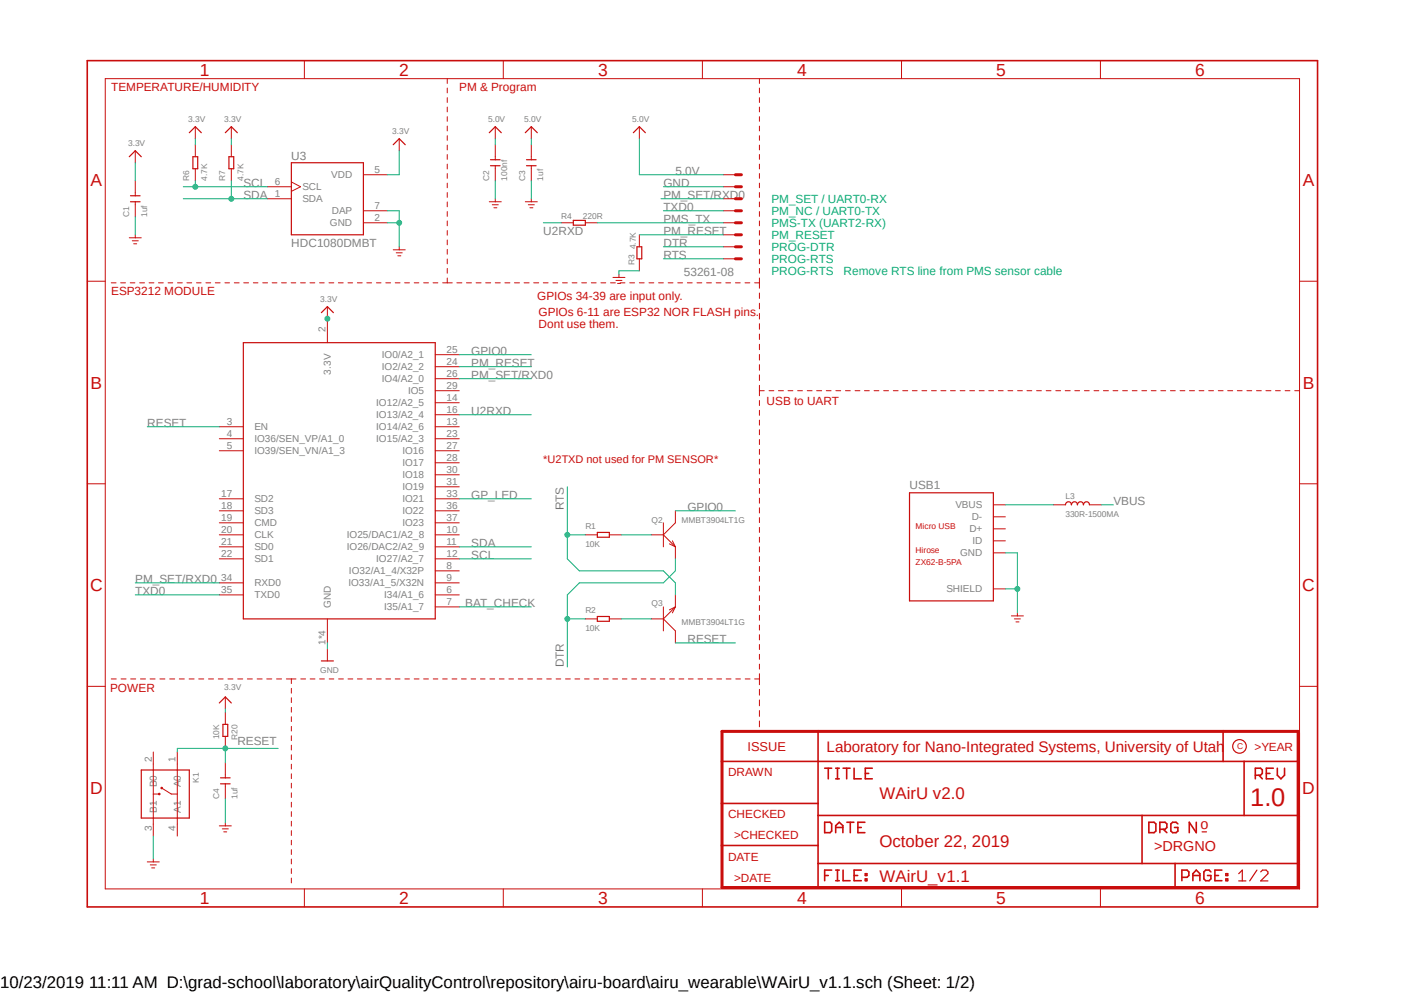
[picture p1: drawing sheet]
<svg xmlns="http://www.w3.org/2000/svg" width="297mm" height="210mm" viewBox="0 0 297 210" stroke-linecap="round" stroke-linejoin="round" font-family="sans-serif">
<path d="M17.9 12.5l261.2 179.9M279.1 12.5l-261.2 179.9" fill="none" stroke="#fff" stroke-width=".21"/>
<g fill="none" stroke="#c90d0c" stroke-width=".21">
<path d="M22.3 16.6h252.6v171.4h-252.6zM64.4 12.8v3.8M94.6 16.6v1.1M94.6 18.6v1M106.5 12.8v3.8M148.6 12.8v3.8M160.7 16.6v1.1M160.7 18.6v1M190.7 12.8v3.8M232.8 12.8v3.8M28.6 31.9v2.5M28.6 38.2v3.2"/>
<path d="M41.3 26.8v2.5M41.3 30.6v2.5M41.3 35.7v2.5M48.9 26.8v2.5M48.9 30.6v2.5M48.9 35.7v2.5M56.6 39.5h5M61.6 38.5l2 1-2 1M76.9 37h5M84.5 29.3v2.6M94.6 20.7v1M94.6 22.6v1.1"/>
<path d="M94.6 24.7v1M94.6 26.7v1M94.6 28.7v1M94.6 30.7v1M94.6 32.7v1M94.6 34.7v1M94.6 36.7v1M94.6 38.7v1M104.8 26.8v2.5M104.8 30.6v3.2M104.8 35.1v3.1M112.4 26.8v2.5"/>
<path d="M112.4 30.6v3.2M112.4 35.1v3.1M135.3 26.8v2.5M153 37h2.6M153 39.5h2.6M160.7 20.7v1M160.7 22.6v1.1M160.7 24.7v1M160.7 26.7v1M160.7 28.7v1M160.7 30.7v1M160.7 32.7v1"/>
<path d="M160.7 34.7v1M160.7 36.7v1M160.7 38.7v1M18.5 59.5h3.8M23.5 59.8h1.1M25.5 59.8h1M27.3 50.3h2.6M27.6 59.8h.9M28 50.9h1.3M28.3 51.6h.6M28.6 42.7v3.1M28.6 49.7v.6"/>
<path d="M29.5 59.8h1.1M31.5 59.8h1.1M33.5 59.8h1M35.6 59.8h.9M37.5 59.8h1.1M39.5 59.8h1.1M41.6 59.8h.9M43.6 59.8h1M45.6 59.8h1M47.6 59.8h1M49.6 59.8h1M51.6 59.8h1"/>
<path d="M53.6 59.8h1M55.6 59.8h1M56.6 42h5M57.6 59.8h1M59.6 59.8h1M61.6 59.8h1M63.6 59.8h1M65.6 59.8h1M67.6 59.8h1M69.6 59.8h1M71.6 59.8h1M73.6 59.8h1"/>
<path d="M75.6 59.8h1M76.9 47.1h5M76.9 44.6h5M77.6 59.8h1M79.6 59.8h1M81.6 59.8h1M83.2 52.8h2.5M83.6 59.8h1M83.8 53.5h1.3M84.2 54.1h.6M84.5 52.2v.6M85.6 59.8h1"/>
<path d="M87.6 59.8h1M89.6 59.8h1M91.6 59.8h1M93.6 59.8h2.1M94.6 40.7v1M94.6 42.7v1M94.6 44.7v1.1M94.6 46.7v1.1M94.6 48.8v.9M94.6 50.8v1M94.6 52.7v1.1M94.6 54.8v1"/>
<path d="M94.6 56.8v1M94.6 58.8v1M96.6 59.8h1.1M98.7 59.8h1M100.7 59.8h1.1M102.7 59.8h1.1M103.5 42.7h2.5M104.1 43.3h1.3M104.5 43.9h.6M104.8 59.8h1M104.8 42v.7M106.8 59.8h1.1"/>
<path d="M108.8 59.8h1.1M110.9 59.8h1M111.1 42.7h2.6M111.8 43.3h1.2M112.1 43.9h.6M112.4 42v.7M112.9 59.8h1.1M114.9 59.8h1.1M117 59.8h1M118.7 47.1h2.6M119 59.8h1M121 59.8h1"/>
<path d="M123.1 59.8h1M123.8 47.1h2.6M125.1 59.8h1M127.1 59.8h1M129.2 59.8h1M131.2 59.8h1M133.2 59.8h1M135.3 59.8h1M137.3 59.8h1M139.3 59.8h1M141.4 59.8h1M143.4 59.8h1"/>
<path d="M145.4 59.8h1M147.4 59.8h1.1M149.5 59.8h1M151.5 59.8h1M153 42h2.6M153 47.1h2.6M153 44.6h2.6M153 54.7h2.6M153 52.2h2.6M153 49.7h2.6M153.5 59.8h1.1M155.6 59.8h1"/>
<path d="M157.6 59.8h1M159.6 59.8h1.1M160.7 40.7v1M160.7 42.7v1M160.7 44.7v1.1M160.7 46.7v1.1M160.7 48.8v.9M160.7 50.8v1M160.7 52.7v1.1M160.7 54.8v1M160.7 56.8v1M160.7 58.8v2.2"/>
<path d="M274.9 59.5h3.8M69.3 64.9v7.6M92.1 75h5.1M92.1 77.6h5.1M160.7 62v1.1M160.7 64.1v1.2M160.7 66.3v1.2M160.7 68.5v1.1M160.7 70.7v1.1M160.7 72.8v1.2M160.7 75v1.2M160.7 77.1v1.2"/>
<path d="M160.7 79.3v1.2M46.4 90.3h5.1M46.4 92.8h5.1M46.4 95.3h5.1M92.1 82.6h5.1M92.1 90.3h5.1M92.1 92.8h5.1M92.1 95.3h5.1M92.1 80.1h5.1M92.1 97.9h5.1M92.1 87.7h5.1M92.1 85.2h5.1"/>
<path d="M160.7 81.5v2.2M160.7 84.7v1.1M160.7 86.8v1M160.7 88.9v1M160.7 90.9v1M160.7 93v1M160.7 95v1.1M160.7 97.1v1.1M160.7 99.1v1.1M160.7 82.6h1M162.7 82.6h1M164.7 82.6h1"/>
<path d="M166.7 82.6h1M168.7 82.6h1.1M170.8 82.6h1M172.8 82.6h1M174.8 82.6h1M176.8 82.6h1M178.9 82.6h1M180.9 82.6h1M182.9 82.6h1M184.9 82.6h1M186.9 82.6h1.1M189 82.6h1"/>
<path d="M191 82.6h1M193 82.6h1M195 82.6h1M197.1 82.6h1M199.1 82.6h1M201.1 82.6h1M203.1 82.6h1M205.1 82.6h1.1M207.1 82.6h1.1M209.2 82.6h1M211.2 82.6h1M213.2 82.6h1"/>
<path d="M215.3 82.6h1M217.3 82.6h1M219.3 82.6h1M221.3 82.6h1M223.4 82.6h1M225.3 82.6h1.1M227.4 82.6h1M229.4 82.6h1M231.4 82.6h1.1M233.4 82.6h1.1M235.5 82.6h1M237.5 82.6h1"/>
<path d="M239.5 82.6h1M241.6 82.6h1M243.5 82.6h1.1M245.6 82.6h1M247.6 82.6h1M249.6 82.6h1.1M251.6 82.6h1.1M253.7 82.6h1M255.7 82.6h1M257.7 82.6h1M259.7 82.6h1.1M261.7 82.6h1.1"/>
<path d="M263.8 82.6h1M265.8 82.6h1M267.8 82.6h1.1M269.8 82.6h1M271.9 82.6h1M273.9 82.6h1M18.5 102.3h3.8M46.4 105.5h5.1M46.4 110.6h5.1M46.4 115.7h5.1M46.4 113.1h5.1M46.4 118.2h5.1"/>
<path d="M46.4 108h5.1M92.1 100.4h5.1M92.1 103h5.1M92.1 105.5h5.1M92.1 110.6h5.1M92.1 115.7h5.1M92.1 113.1h5.1M92.1 118.2h5.1M92.1 108h5.1M123.8 113.1h2.6M128.9 113.1h2.5M137.8 113.1h2.5"/>
<path d="M140.3 110.6v5.1M140.3 113.1l2.6 2.6M141.6 115l1.3 .7M142.2 114.4l.7 1.3M142.9 108v2.6l-2.6 2.5M142.9 115.7v2.5M160.7 101.2v1.1M160.7 103.3v1.1M160.7 105.4v1M160.7 107.4v1.1M160.7 109.5v1M160.7 111.5v1.1"/>
<path d="M160.7 113.6v1.1M160.7 115.7v1.1M160.7 117.7v1.1M160.7 119.8v1.1M210.1 106.8h2.6M210.1 109.3h2.6M210.1 111.8h2.6M210.1 114.4h2.6M210.1 116.9h2.6M222.8 106.8h2.6M230.5 106.8h2.5M274.9 102.3h3.8"/>
<path d="M46.4 123.3h5.1M46.4 125.8h5.1M69.3 130.9v5.1M69.3 137.2v2.6M92.1 120.7h5.1M92.1 123.3h5.1M92.1 125.8h5.1M92.1 128.4h5.1M123.8 130.9h2.6M128.9 130.9h2.5M137.8 130.9h2.5M140.3 128.4v5"/>
<path d="M140.3 130.9l2.6 2.5v2.6M142.9 125.8v2.6M142.9 128.4l-2.6 2.5M142.9 128.4l-.7 1.2M142.9 128.4l-1.3 .6M160.7 121.9v1M160.7 124v1M160.7 126v1M160.7 128.1v1M160.7 130.1v1.1M160.7 132.2v1.1M160.7 134.2v1.1"/>
<path d="M160.7 136.3v1.1M160.7 138.4v1M210.1 124.5h2.6M214 130.3h2.5M214.6 130.9h1.3M214.9 131.5h.7M215.2 129.6v.7M18.5 145.2h3.8M23.5 143.6h1.1M25.6 143.6h1.1M27.6 143.6h1.1M29.7 143.6h1.1"/>
<path d="M31.7 143.6h1.1M32.4 159v17.8M33.8 143.6h1.1M35.9 143.6h1.1M37.5 159v17.8M37.9 143.6h1.1M40 143.6h1.1M42 143.6h1.1M44.1 143.6h1.1M46.2 143.6h1M47.7 150.7v2.5M47.7 155.7v2.6"/>
<path d="M48.2 143.6h1.1M50.3 143.6h1.1M52.3 143.6h1.1M54.4 143.6h1.1M56.4 143.6h1.1M58.5 143.6h1.1M60.6 143.6h2M61.6 143.6v1M61.6 145.6v1M61.6 147.6v1M61.6 149.6v1M61.6 151.6v1"/>
<path d="M61.6 153.6v1M61.6 155.6v1M61.6 157.6v1M61.6 159.6v1.1M63.6 143.6h1M65.6 143.6h1M67.6 143.6h1M69.6 143.6h1M71.6 143.6h1M73.6 143.6h1M75.6 143.6h1M77.6 143.6h1"/>
<path d="M79.6 143.6h1M81.6 143.6h1M83.6 143.6h1M85.6 143.6h1M87.6 143.6h1M89.6 143.6h1M91.7 143.6h.9M93.6 143.6h1M95.6 143.6h1M97.6 143.6h1M99.7 143.6h.9M101.6 143.6h1"/>
<path d="M103.6 143.6h1M105.6 143.6h1M107.7 143.6h.9M109.6 143.6h1M111.6 143.6h1M113.6 143.6h1M115.7 143.6h.9M117.6 143.6h1M119.6 143.6h1M121.6 143.6h1M123.7 143.6h.9M125.6 143.6h1.1"/>
<path d="M127.6 143.6h1.1M129.6 143.6h1M131.7 143.6h.9M133.6 143.6h1.1M135.6 143.6h1.1M137.6 143.6h1M139.7 143.6h.9M141.6 143.6h1.1M143.6 143.6h1.1M145.6 143.6h1M147.7 143.6h.9M149.6 143.6h1.1"/>
<path d="M151.6 143.6h1.1M153.6 143.6h1M155.7 143.6h.9M157.6 143.6h1.1M159.6 143.6h1.1M160.7 140.5v1M160.7 142.5v2.3M160.7 145.8v1.2M160.7 148v1.3M160.7 150.3v1.2M160.7 152.5v1.2M274.9 145.2h3.8"/>
<path d="M32.4 167.9h1.3M34.2 166.7l2 1.2h1.3M46.4 174.7h2.5M47 175.3h1.3M47.3 175.9h.7M47.7 161.3v3.2M47.7 165.8v3.2M47.7 174v.7M61.6 161.6v1M61.6 163.7v1M61.6 165.7v1M61.6 167.7v1"/>
<path d="M61.6 169.7v1M61.6 171.7v1M61.6 173.7v1M61.6 175.7v1M61.6 177.7v1M61.6 179.7v1M61.6 181.7v1M61.6 183.7v1M61.6 185.7v1M64.4 188v3.8M106.5 188v3.8M148.6 188v3.8"/>
<path d="M190.7 188v3.8M232.8 188v3.8"/>
</g>
<path d="M155.6 39.5h1.2M155.6 37h1.2M155.6 54.7h1.2M155.6 52.2h1.2M155.6 49.7h1.2M155.6 47.1h1.2M155.6 44.6h1.2M155.6 42h1.2M152.7 154.7h121.9v33h-121.9z" fill="none" stroke="#c90d0c" stroke-width=".64"/>
<g fill="none" stroke="#c90d0c" stroke-width=".34">
<path d="M18.5 12.8h260.2v179h-260.2zM173.1 154.7v33M258.7 154.7v6.3M152.7 161h121.9M152.7 169.9h20.4M152.7 178.8h20.4M173.1 172.5h101.5M174.5 162.5h1.4M174.5 173.9h1.1l.3 .3v1.6l-.3 .3h-1.1zM175.2 162.5v2.2M176.8 162.5h.7M176.8 164.7h.7"/>
<path d="M176.8 175h1.5M176.8 176.1v-1.5l.7-.7 .8 .7v1.5M177.2 162.5v2.2M178.4 162.5h1.4M179.1 162.5v2.2M179.2 173.9h1.4M179.9 173.9v2.2M180.7 162.5v2.2h1.5M181.5 175h.7M183 173.9h-1.5v2.2h1.5M183 163.6h.8M184.5 162.5h-1.5v2.2h1.5"/>
<path d="M241.6 172.5v10.1M243 173.9h1.1l.4 .3v1.6l-.4 .3h-1.1zM245.4 175.4h1.1l.3-.4v-.8l-.3-.3h-1.1v2.2M246.1 175.4l.7 .7M249.2 174.2l-.4-.3h-.7l-.4 .3v1.6l.4 .3h.7l.4-.3v-.8h-.7M253.1 173.9v2.2l-1.5-2.2v2.2M263.2 161v11.5M265.6 164h1.1l.3-.4v-.8l-.3-.3h-1.1v2.2M266.3 164l.7 .7M267.9 163.6h.7M269.4 162.5h-1.5v2.2h1.5M270.2 162.5v1.5l.8 .7 .7-.7v-1.5"/>
<path d="M173.1 182.6h101.5M174.5 185.2h.7M175.9 184h-1.4v2.3M176.8 184h.7M176.8 186.3h.7M177.2 184v2.3M178.4 184v2.3h1.4M180.7 185.2h.7M182.2 184h-1.5v2.3h1.5M183 184.8h.4v.4h-.4zM183 185.9h.4v.4h-.4zM248.6 182.6v5.1"/>
<path d="M250 185.5h1.1l.4-.3v-.8l-.4-.4h-1.1v2.3M252.3 185.2h1.5M252.3 186.3v-1.5l.8-.8 .7 .8v1.5M256.2 184.4l-.4-.4h-.7l-.4 .4v1.5l.4 .4h.7l.4-.4v-.7h-.8M257 185.2h.8M258.5 184h-1.5v2.3h1.5M259.3 184.8h.4v.4h-.4zM259.3 185.9h.4v.4h-.4z"/>
</g>
<g fill="none" stroke="#c90d0c" stroke-width=".25">
<path d="M27.3 33.1l1.3-1.2 1.3 1.2M40 28.1l1.3-1.3 1.3 1.3M40.8 33.1h1v2.6h-1zM47.7 28.1l1.2-1.3 1.3 1.3M48.4 33.1h1v2.6h-1zM61.6 34.4h15.3v15.3h-15.3zM83.2 30.6l1.3-1.3 1.2 1.3M103.5 28.1l1.3-1.3 1.2 1.3M103.8 35.1h2M103.8 33.8h2M111.1 28.1l1.3-1.3 1.3 1.3M111.4 35.1h2"/>
<path d="M111.4 33.8h2M134 28.1l1.3-1.3 1.2 1.3M27.6 42.7h2M27.6 41.4h2M121.3 46.6h2.5v1h-2.5zM51.5 72.5h40.6v58.4h-40.6zM68 66.1l1.3-1.2 1.2 1.2M126.4 112.6h2.5v1h-2.5zM192.4 104.2h17.7v22.9h-17.7zM225.4 106.8a.64 .64 0 0 1 .6-.7 .64 .64 0 0 1 .7 .7 .64 .64 0 0 1 .6-.7 .64 .64 0 0 1 .6 .7 .64 .64 0 0 1 .7-.7 .64 .64 0 0 1 .6 .7 .64 .64 0 0 1 .6-.7 .64 .64 0 0 1 .7 .7M68 139.8h2.5M126.4 130.4h2.5v1h-2.5z"/>
<path d="M47.2 153.2h1v2.5h-1zM29.9 162.9h10.1v10.1h-10.1zM46.7 165.8h2M46.7 164.5h2M254.3 175.9h.9M262 184.8l.8-.8v2.3M262 186.3h1.6M265.9 184l-1.5 2.3M266.7 184.4l.4-.4h.7l.4 .4v.4l-1.5 1.5h1.5"/>
<circle cx="262.2" cy="157.9" r="1.44"/>
</g>
<circle cx="34.2" cy="166.7" r=".17" fill="#c90d0c"/>
<circle cx="34.2" cy="166.7" r=".17" fill="none" stroke="#c90d0c" stroke-width=".21"/>
<circle cx="33.7" cy="167.9" r=".17" fill="#c90d0c"/>
<g fill="none" stroke="#c90d0c" stroke-width=".21">
<path d="M129.7 58.7h2.5M130.3 59.3h1.3M130.6 59.9h.7M130.9 58v.7M135.3 49.7v2.5M135.3 54.7v2.6M47.7 147.4v2.5M31.2 182.3h2.5M31.8 182.9h1.3M32.1 183.6h.6M32.4 181.7v.6"/>
<circle cx="33.7" cy="167.9" r=".17"/>
</g>
<path d="M134.7 52.2h1.1v2.5h-1.1zM46.4 148.7l1.3-1.3 1.2 1.3" fill="none" stroke="#c90d0c" stroke-width=".25"/>
<path d="M81.9 44.6h2.6v7.6M81.9 47.1h2.6M69.3 136v1.2M47.7 169v5" fill="none" stroke="#0dab76" stroke-width=".21"/>
<circle cx="84.5" cy="47.1" r=".51" fill="#0dab76"/>
<g fill="none" stroke="#0dab76" stroke-width=".21">
<path d="M104.8 38.2v3.8M112.4 38.2v3.8M28.6 45.8v3.9M212.7 116.9h2.5v12.7M212.7 124.5h2.5"/>
<circle cx="84.5" cy="47.1" r=".51"/>
</g>
<circle cx="215.2" cy="124.5" r=".51" fill="#0dab76"/>
<g fill="none" stroke="#0dab76" stroke-width=".21">
<path d="M140.3 39.5h12.7M135.3 57.3h-4.4v.7M32.4 176.8v4.9"/>
<circle cx="215.2" cy="124.5" r=".51"/>
</g>
<circle cx="69.3" cy="67.4" r=".51" fill="#0dab76"/>
<g fill="none" stroke="#0dab76" stroke-width=".21">
<path d="M28.6 34.4v3.8M41.3 29.3v1.3M48.9 29.3v1.3M84.5 31.9v5.1h-2.6M31.2 90.3h15.2M142.9 136h12.7M47.7 149.9v.8M58.8 158.3h-21.3v.7"/>
<circle cx="69.3" cy="67.4" r=".51"/>
</g>
<circle cx="47.7" cy="158.3" r=".51" fill="#0dab76"/>
<g fill="none" stroke="#0dab76" stroke-width=".21">
<path d="M97.2 75h15.2M120 103v15.2l2.6 2.5h17.7l2.6 2.6M120 113.1h3.8M142.9 108h12.7M47.7 158.3v3"/>
<circle cx="47.7" cy="158.3" r=".51"/>
</g>
<circle cx="120" cy="113.1" r=".51" fill="#0dab76"/>
<g fill="none" stroke="#0dab76" stroke-width=".21">
<path d="M140.3 54.7h12.7M142.9 118.2v2.5l-2.6 2.6h-17.7l-2.6 2.5v15.3M120 130.9h3.8M142.9 123.3v2.5"/>
<circle cx="120" cy="113.1" r=".51"/>
</g>
<circle cx="120" cy="130.9" r=".51" fill="#0dab76"/>
<g fill="none" stroke="#0dab76" stroke-width=".21">
<path d="M48.9 38.2v3.8M38.8 42h17.8M114.9 47.1h3.8M140.3 52.2h12.7M97.2 87.7h15.2M131.4 113.1h6.4"/>
<circle cx="120" cy="130.9" r=".51"/>
</g>
<circle cx="48.9" cy="42" r=".51" fill="#0dab76"/>
<g fill="none" stroke="#0dab76" stroke-width=".21">
<path d="M38.8 39.5h17.8M41.3 38.2v1.3M97.2 115.7h15.2"/>
<circle cx="48.9" cy="42" r=".51"/>
</g>
<circle cx="41.3" cy="39.5" r=".51" fill="#0dab76"/>
<g fill="none" stroke="#0dab76" stroke-width=".21">
<path d="M104.8 29.3v1.3M112.4 29.3v1.3M135.3 29.3v7.7h17.7M126.4 47.1h26.6M135.3 49.7h17.7M139.8 42h13.2M140.3 44.6h12.7M97.2 77.6h15.2M97.2 80.1h15.2M97.2 118.2h15.2M97.2 105.5h15.2M212.7 106.8h10.1"/>
<path d="M233 106.8h2.5M28.6 123.3h17.8M28.6 125.8h17.8M97.2 128.4h15.2M131.4 130.9h6.4"/>
<circle cx="41.3" cy="39.5" r=".51"/>
</g>
<text font-size="5.4" fill="#c90d0c" x="264.5" y="170.6">1.0</text>
<g font-size="3.7" fill="#c90d0c">
<text x="42.3" y="16">1</text>
<text x="84.4" y="16">2</text>
<text x="126.5" y="16">3</text>
<text x="168.6" y="16">4</text>
<text x="210.7" y="16">5</text>
<text x="252.9" y="16">6</text>
<text x="19.1" y="39.4">A</text>
<text x="275.6" y="39.4">A</text>
<text x="19.1" y="82.2">B</text>
<text x="275.6" y="82.2">B</text>
<text x="19" y="125.1">C</text>
<text x="275.5" y="125.1">C</text>
<text x="19" y="167.9">D</text>
<text x="275.5" y="167.9">D</text>
<text x="42.3" y="191.2">1</text>
<text x="84.4" y="191.2">2</text>
<text x="126.5" y="191.2">3</text>
<text x="168.6" y="191.2">4</text>
<text x="210.7" y="191.2">5</text>
<text x="252.9" y="191.2">6</text>
</g>
<g font-size="3.6" fill="#c90d0c">
<text x="186.1" y="169">WAirU v2.0</text>
<text x="186.1" y="179.1">October 22, 2019</text>
<text x="186.1" y="186.4">WAirU_v1.1</text>
</g>
<text font-size="3.6" x="0" y="208.9">10/23/2019 11:11 AM D:\grad-school\laboratory\airQualityControl\repository\airu-board\airu_wearable\WAirU_v1.1.sch (Sheet: 1/2)</text>
<text font-size="3.2" fill="#c90d0c" x="174.9" y="159">Laboratory for Nano-Integrated Systems, University of Utah</text>
<g font-size="3" fill="#c90d0c">
<text x="254" y="175.3">o</text>
<text x="244.1" y="180.1">&gt;DRGNO</text>
</g>
<text font-size="2.7" fill="#c90d0c" x="158.1" y="158.8">ISSUE</text>
<g font-size="2.5" fill="#c90d0c">
<text x="23.5" y="19.2">TEMPERATURE/HUMIDITY</text>
<text x="97.1" y="19.2">PM &amp; Program</text>
<text x="23.5" y="62.4">ESP3212 MODULE</text>
<text x="113.7" y="63.4">GPIOs 34-39 are input only.</text>
<text x="113.9" y="66.8">GPIOs 6-11 are ESP32 NOR FLASH pins.</text>
<text x="113.9" y="69.4">Dont use them.</text>
<text x="162.2" y="85.7">USB to UART</text>
<text x="23.3" y="146.4">POWER</text>
<text x="265.4" y="158.8">&gt;YEAR</text>
<text x="154" y="164.2">DRAWN</text>
<text x="154" y="173.1">CHECKED</text>
<text x="155.3" y="177.5">&gt;CHECKED</text>
<text x="154" y="182">DATE</text>
<text x="155.3" y="186.4">&gt;DATE</text>
</g>
<g font-size="2.5" fill="#808080">
<text x="61.6" y="33.9">U3</text>
<text x="51.5" y="39.5">SCL</text>
<text x="140.3" y="39.5">GND</text>
<text x="142.9" y="37">5.0V</text>
<text x="51.5" y="42">SDA</text>
<text x="140.3" y="42">PM_SET/RXD0</text>
<text x="140.3" y="47.1">PMS_TX</text>
<text x="140.3" y="44.6">TXD0</text>
<text x="61.6" y="52.2">HDC1080DMBT</text>
<text x="114.9" y="49.7">U2RXD</text>
<text x="140.3" y="52.2">DTR</text>
<text x="140.3" y="49.7">PM_RESET</text>
<text x="140.3" y="54.7">RTS</text>
<text x="144.7" y="58.4">53261-08</text>
<text x="99.7" y="75">GPIO0</text>
<text x="99.7" y="77.6">PM_RESET</text>
<text x="99.7" y="80.1">PM_SET/RXD0</text>
<text x="99.7" y="87.7">U2RXD</text>
<text x="31.2" y="90.3">RESET</text>
<text x="99.7" y="105.5">GP_LED</text>
<text x="119.3" y="107.9" transform="rotate(-90 119.3 107.9)">RTS</text>
<text x="192.4" y="103.5">USB1</text>
<text x="235.5" y="106.8">VBUS</text>
<text x="145.4" y="108">GPIO0</text>
<text x="99.7" y="115.7">SDA</text>
<text x="99.7" y="118.2">SCL</text>
<text x="28.6" y="123.3">PM_SET/RXD0</text>
<text x="28.6" y="125.8">TXD0</text>
<text x="98.4" y="128.4">BAT_CHECK</text>
<text x="145.4" y="136">RESET</text>
<text x="119.3" y="141.1" transform="rotate(-90 119.3 141.1)">DTR</text>
<text x="50.2" y="157.5">RESET</text>
</g>
<g font-size="2.5" fill="#0dab76">
<text x="163.2" y="42.9">PM_SET / UART0-RX</text>
<text x="163.2" y="45.5">PM_NC / UART0-TX</text>
<text x="163.2" y="48">PMS-TX (UART2-RX)</text>
<text x="163.2" y="50.5">PM_RESET</text>
<text x="163.2" y="53.1">PROG-DTR</text>
<text x="163.2" y="55.6">PROG-RTS</text>
<text x="163.2" y="58.2">PROG-RTS</text>
<text x="178.4" y="58.2">Remove RTS line from PMS sensor cable</text>
</g>
<text font-size="2.3" fill="#c90d0c" x="114.9" y="97.9">*U2TXD not used for PM SENSOR*</text>
<g font-size="2.1" fill="#808080">
<text x="58.1" y="41.7">1</text>
<text x="58.1" y="39.1">6</text>
<text x="64" y="40.3">SCL</text>
<text x="70.1" y="37.7">VDD</text>
<text x="79.2" y="36.6">5</text>
<text x="64" y="42.8">SDA</text>
<text x="69.8" y="47.9">GND</text>
<text x="70.2" y="45.3">DAP</text>
<text x="79.2" y="46.7">2</text>
<text x="79.2" y="44.2">7</text>
<text x="68.9" y="70.1" transform="rotate(-90 68.9 70.1)">2</text>
<text x="80.8" y="75.8">IO0/A2_1</text>
<text x="94.4" y="74.7">25</text>
<text x="94.4" y="77.2">24</text>
<text x="70" y="79.2" transform="rotate(-90 70 79.2)">3.3V</text>
<text x="80.8" y="78.3">IO2/A2_2</text>
<text x="80.8" y="80.9">IO4/A2_0</text>
<text x="86.3" y="83.4">IO5</text>
<text x="94.4" y="79.8">26</text>
<text x="94.4" y="82.3">29</text>
<text x="48" y="89.9">3</text>
<text x="79.6" y="88.5">IO13/A2_4</text>
<text x="79.6" y="85.9">IO12/A2_5</text>
<text x="94.4" y="87.4">16</text>
<text x="94.4" y="89.9">13</text>
<text x="94.4" y="84.8">14</text>
<text x="48" y="92.5">4</text>
<text x="48" y="95">5</text>
<text x="53.8" y="91">EN</text>
<text x="53.8" y="93.6">IO36/SEN_VP/A1_0</text>
<text x="79.6" y="93.6">IO15/A2_3</text>
<text x="79.6" y="91">IO14/A2_6</text>
<text x="94.4" y="92.5">23</text>
<text x="94.4" y="95">27</text>
<text x="53.8" y="96.1">IO39/SEN_VN/A1_3</text>
<text x="85.1" y="96.1">IO16</text>
<text x="85.1" y="98.6">IO17</text>
<text x="85.1" y="101.2">IO18</text>
<text x="94.4" y="97.5">28</text>
<text x="94.4" y="100.1">30</text>
<text x="46.8" y="105.2">17</text>
<text x="46.8" y="107.7">18</text>
<text x="53.8" y="106.3">SD2</text>
<text x="85.1" y="103.7">IO19</text>
<text x="85.1" y="106.3">IO21</text>
<text x="94.4" y="102.6">31</text>
<text x="94.4" y="105.2">33</text>
<text x="94.4" y="107.7">36</text>
<text x="202.1" y="107.5">VBUS</text>
<text x="46.8" y="110.2">19</text>
<text x="46.8" y="112.8">20</text>
<text x="53.8" y="108.8">SD3</text>
<text x="53.8" y="111.3">CMD</text>
<text x="53.8" y="113.9">CLK</text>
<text x="73.4" y="113.9">IO25/DAC1/A2_8</text>
<text x="85.1" y="111.3">IO23</text>
<text x="85.1" y="108.8">IO22</text>
<text x="94.4" y="110.2">37</text>
<text x="94.4" y="112.8">10</text>
<text x="205.1" y="112.6">D+</text>
<text x="205.6" y="110.1">D-</text>
<text x="46.8" y="115.3">21</text>
<text x="46.8" y="117.8">22</text>
<text x="53.8" y="116.4">SD0</text>
<text x="53.8" y="119">SD1</text>
<text x="73.4" y="116.4">IO26/DAC2/A2_9</text>
<text x="79.6" y="119">IO27/A2_7</text>
<text x="94.4" y="115.3">11</text>
<text x="94.4" y="117.8">12</text>
<text x="203.1" y="117.7">GND</text>
<text x="205.7" y="115.1">ID</text>
<text x="46.8" y="122.9">34</text>
<text x="46.8" y="125.4">35</text>
<text x="53.8" y="124">RXD0</text>
<text x="73.7" y="124">IO33/A1_5/X32N</text>
<text x="73.8" y="121.5">IO32/A1_4/X32P</text>
<text x="94.4" y="120.4">8</text>
<text x="94.4" y="122.9">9</text>
<text x="94.4" y="125.4">6</text>
<text x="200.2" y="125.3">SHIELD</text>
<text x="53.8" y="126.6">TXD0</text>
<text x="70" y="128.6" transform="rotate(-90 70 128.6)">GND</text>
<text x="81.2" y="126.6">I34/A1_6</text>
<text x="81.2" y="129.1">I35/A1_7</text>
<text x="94.4" y="128">7</text>
<text x="68.9" y="136.4" transform="rotate(-90 68.9 136.4)">1*4</text>
<text x="32.1" y="161.2" transform="rotate(-90 32.1 161.2)">2</text>
<text x="37.1" y="161.2" transform="rotate(-90 37.1 161.2)">1</text>
<text x="33.2" y="166.5" transform="rotate(-90 33.2 166.5)">B0</text>
<text x="38.3" y="166.5" transform="rotate(-90 38.3 166.5)">A0</text>
<text x="33.2" y="172" transform="rotate(-90 33.2 172)">B1</text>
<text x="38.3" y="172" transform="rotate(-90 38.3 172)">A1</text>
<text x="32.1" y="175.9" transform="rotate(-90 32.1 175.9)">3</text>
<text x="37.1" y="175.9" transform="rotate(-90 37.1 175.9)">4</text>
</g>
<g font-size="1.8" fill="#808080">
<text x="39.8" y="25.8">3.3V</text>
<text x="47.4" y="25.8">3.3V</text>
<text x="83" y="28.3">3.3V</text>
<text x="103.3" y="25.8">5.0V</text>
<text x="110.9" y="25.8">5.0V</text>
<text x="133.7" y="25.8">5.0V</text>
<text x="27.1" y="30.9">3.3V</text>
<text x="40" y="38.2" transform="rotate(-90 40 38.2)">R6</text>
<text x="43.9" y="38.2" transform="rotate(-90 43.9 38.2)">4.7K</text>
<text x="47.7" y="38.2" transform="rotate(-90 47.7 38.2)">R7</text>
<text x="51.5" y="38.2" transform="rotate(-90 51.5 38.2)">4.7K</text>
<text x="103.5" y="38.2" transform="rotate(-90 103.5 38.2)">C2</text>
<text x="107.3" y="38.2" transform="rotate(-90 107.3 38.2)">100nf</text>
<text x="111.1" y="38.2" transform="rotate(-90 111.1 38.2)">C3</text>
<text x="114.9" y="38.2" transform="rotate(-90 114.9 38.2)">1uf</text>
<text x="27.3" y="45.8" transform="rotate(-90 27.3 45.8)">C1</text>
<text x="31.2" y="45.8" transform="rotate(-90 31.2 45.8)">1uf</text>
<text x="118.7" y="46.4">R4</text>
<text x="123.3" y="46.4">220R</text>
<text x="134.5" y="52.7" transform="rotate(-90 134.5 52.7)">4.7K</text>
<text x="134.2" y="56" transform="rotate(-90 134.2 56)">R3</text>
<text x="67.7" y="63.9">3.3V</text>
<text x="225.4" y="105.5">L3</text>
<text x="123.8" y="111.8">R1</text>
<text x="137.8" y="110.6">Q2</text>
<text x="144.1" y="110.6">MMBT3904LT1G</text>
<text x="225.4" y="109.3">330R-1500MA</text>
<text x="123.8" y="115.7">10K</text>
<text x="123.8" y="129.6">R2</text>
<text x="137.8" y="128.1">Q3</text>
<text x="123.8" y="133.4">10K</text>
<text x="144.1" y="132.2">MMBT3904LT1G</text>
<text x="67.7" y="142.3">GND</text>
<text x="47.4" y="145.9">3.3V</text>
<text x="46.4" y="156.3" transform="rotate(-90 46.4 156.3)">10K</text>
<text x="50.2" y="156.4" transform="rotate(-90 50.2 156.4)">R20</text>
<text x="42.1" y="165.5" transform="rotate(-90 42.1 165.5)">K1</text>
<text x="46.4" y="169" transform="rotate(-90 46.4 169)">C4</text>
<text x="50.2" y="169" transform="rotate(-90 50.2 169)">1uf</text>
</g>
<g font-size="1.8" fill="#c90d0c">
<text x="193.7" y="111.8">Micro USB</text>
<text x="193.7" y="116.9">Hirose</text>
<text x="193.7" y="119.5">ZX62-B-5PA</text>
<text x="261.7" y="158.5">C</text>
</g>
</svg>
